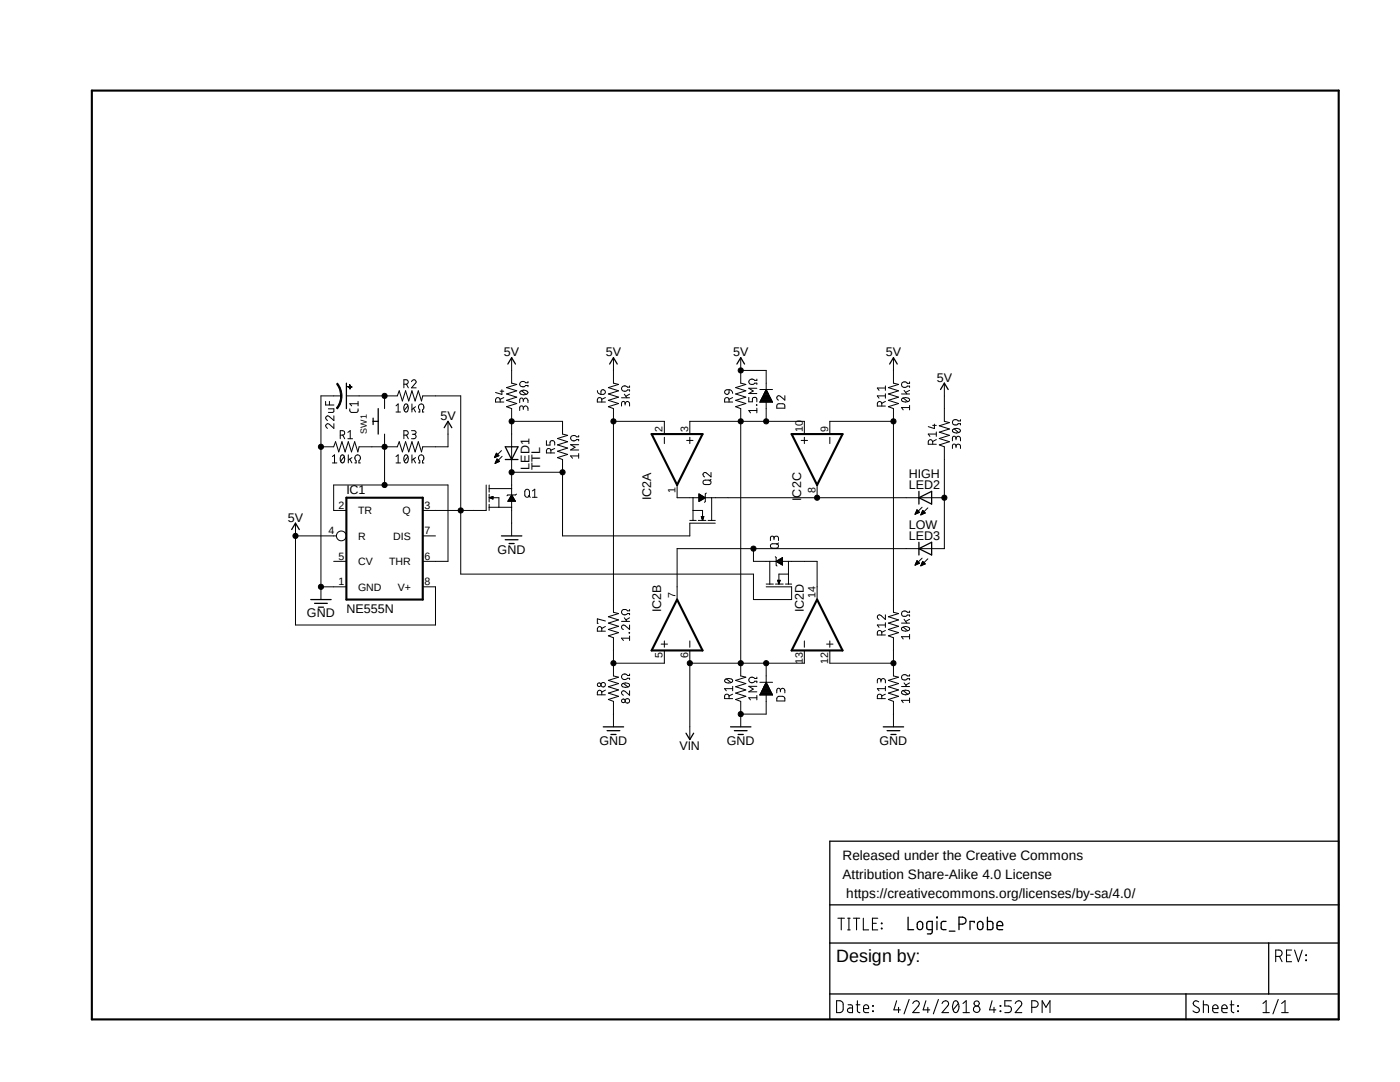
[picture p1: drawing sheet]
<svg xmlns="http://www.w3.org/2000/svg" width="279mm" height="216mm" viewBox="0 0 279 216" stroke-linecap="round" stroke-linejoin="round" font-family="sans-serif">
<path d="M17.8 17.8l249.7 186.2M267.5 17.8l-249.7 186.2" fill="none" stroke="#fff" stroke-width=".2"/>
<g fill="none" stroke="#000" stroke-width=".2">
<path d="M67.2 76.6l.2-.1a3.9 3.9 0 0 1 .8 2.5h-.2a3.9 3.9 0 0 0-.8-2.4zM68 79h.2a4 4 0 0 1-.8 2.6l-.3-.2a3.8 3.8 0 0 0 .9-2.4zM68.1 79h-4v40.6M69.1 79h10.2l.4-1 .6 2 .6-2 .7 2 .6-2 .6 2 .7-2 .6 2 .3-1h7.5v35.6h58.5v5h7.6v-2.5h-5.1M69.4 77.2l.9 .1zM69.8 76.8l.1 .8zM76.8 79v2.5M80.6 76.7h.4a.46 .46 0 0 0 .5-.4 .46 .46 0 0 0-.2-.5h-.7v1.6M81.1 76.7l.4 .7M82.1 76.2a.45 .45 0 0 1 .7-.4 .45 .45 0 0 1 .1 .7l-.8 .9h1M99.8 78.1h.7M100.2 77.8v.9l-1.3-.4"/>
<path d="M100.5 79.3l-.7 .4M102.1 71.4v5.1l1 .2-2 .6 2 .7-2 .6 2 .6-2 .7 2 .6-2 .7 1 .3v17.3M103.8 78.1l.2-.1a.99 .99 0 0 1 1.4 .3 .96 .96 0 0 1-1.7 0zM104.1 78l.9 .7M104.4 79.9a.47 .47 0 0 1 .5-.5 .47 .47 0 0 1 .5 .5v.4M105.4 76.1v.3h-.5a.62 .62 0 0 0-.9-.2 .62 .62 0 0 0 0 .9 .62 .62 0 0 0 .9-.2h.5v.3M119.2 77.9a.72 .72 0 0 0 .7 .8M120 77.9a.47 .47 0 0 1 .7 .1 .47 .47 0 0 1-.3 .7h-.5zM120.8 79.3l-.7 .4M122.4 71.4v5.1l1 .2-2 .6 2 .7-2 .6 2 .6-2 .7 2 .6-2 .7 1 .3v40.7l1 .2-2 .7 2 .6-2 .6 2 .7-2 .6 2 .6-2 .7 1 .4v7.6l1 .2-2 .7 2 .6-2 .6 2 .7-2 .6 2 .6-2 .7 1 .4v5M124 79.4h1.6M124.6 78.7l.5 .7"/>
<path d="M125.6 77v.3h-.4a.62 .62 0 0 0-.9-.3 .62 .62 0 0 0 0 1 .62 .62 0 0 0 .9-.2h.4v.3M125.6 78.7l-.7 .4M144.7 78l.4-.2h.4v.5l-.2 .3a.47 .47 0 0 1-.5 0 .47 .47 0 0 1-.1-.6zM145.5 77.8a.72 .72 0 0 1 .7 .7M146.2 79.3l-.7 .4M147.8 71.4v5.1l1 .2-2 .6 2 .7-2 .6 2 .6-2 .7 2 .6-2 .7 1 .3v53.4l1 .2-2 .7 2 .6-2 .6 2 .7-2 .6 2 .6-2 .7 1 .4v5M147.8 73.9h5.1v3.8M149.4 79.3v.9h.8v-.6a.46 .46 0 0 1 .4-.3 .46 .46 0 0 1 .4 .3v.6M151 75.6v.3h-.4a.62 .62 0 0 0-.9-.2 .62 .62 0 0 0 0 1 .62 .62 0 0 0 .9-.2h.4v.2M151 77.5h-1.6l.9 .5-.9 .5h1.6M151.6 77.7h2.6M151.8 79.9h2.2"/>
<path d="M151.8 79.8h2.2M151.9 79.8h2M151.9 79.7h2M152 79.5h1.8M152.1 79.4h1.7M152.1 79.3h1.6M152.2 79.2h1.4M152.2 79.1h1.4M152.3 79h1.2M152.4 78.9h1.1M152.4 78.8h1M152.4 78.7h1"/>
<path d="M152.5 78.6h.8M152.5 78.5h.8M152.6 78.4h.6M152.6 78.3h.6M152.7 78.2h.5M152.7 78.1h.4M152.8 78h.2M152.8 77.9h.2M152.9 77.8h.1M152.9 77.7l1.3 2.6h-2.6zM156.6 79v.8l-.9-.7a.44 .44 0 0 0-.7 .1 .44 .44 0 0 0 .4 .6M176.7 79h-1.6l.3 .5"/>
<path d="M176.7 77v.9M176.7 78.6v.9M176.7 77.4h-1.6l.3 .5M178.3 71.4v5.1l1 .2-2 .6 2 .7-2 .6 2 .6-2 .7 2 .6-2 .7 1 .3v40.7l1 .2-2 .7 2 .6-2 .6 2 .7-2 .6 2 .6-2 .7 1 .4v7.6l1 .2-2 .7 2 .6-2 .6 2 .7-2 .6 2 .6-2 .7 1 .4v5M179.9 78.6h1.6M180 79.6l.7-.3a.58 .58 0 0 1 .8 .7l-.8 .2a.58 .58 0 0 1-.7-.6zM180.3 79.4l.8 .7M180.4 77.9l.6 .7M181.5 76.2v.3h-.4a.6 .6 0 0 0-1-.2 .6 .6 0 0 0 0 .9 .6 .6 0 0 0 1-.2h.4v.3M181.5 77.9l-.7 .4M188.5 76.5v7.6l1 .2-2 .7 2 .6-2 .6 2 .7-2 .6 2 .6-2 .7 1 .4v20.3h-53.4v10.1M65 80.1v.7h1.6"/>
<path d="M65.5 81.6h1.1l-.1 .7h-1M65.7 80.1v.7M66.3 92.4h.9M66.3 91.1l.5-.3v1.6M66.6 84.5v1l-.9-.8a.46 .46 0 0 0-.7 .1 .46 .46 0 0 0 .4 .7M66.6 83v.9l-.9-.8a.45 .45 0 0 0-.7 .2 .45 .45 0 0 0 .4 .6M67.9 86.8h.4a.45 .45 0 0 0 .5-.4 .45 .45 0 0 0-.5-.5h-.4v1.6M68.2 90.8h.1a.93 .93 0 0 1 0 1.6 .98 .98 0 0 1-.1-1.6zM68.4 86.8l.4 .7M68.7 91.1l-.7 .9M69.4 87.5h1M69.4 86.3l.5-.4v1.6"/>
<path d="M69.5 90.8v1.6M69.8 81.6l.1 .5 .3 .2h1.1l.2-.7M69.8 91.6l.4 .8M70.2 91.3l-.7 .5M70.8 92.4h.3v-.5a.62 .62 0 0 1-.2-.9 .62 .62 0 0 1 .9 0 .62 .62 0 0 1-.2 .9v.5h.3M71.5 80.1v.9M71.5 80.6h-1.7l.4 .4M76.8 86.6v10.2M79 81l.5-.4v1.6M79 91.1l.5-.3v1.6M79 82.2h.9M79 92.4h.9"/>
<path d="M80.6 86.8h.4a.46 .46 0 0 0 .5-.3 .46 .46 0 0 0-.2-.5l-.7-.1v1.6M80.9 80.6h.1a.93 .93 0 0 1 0 1.6 .98 .98 0 0 1-.1-1.6zM80.9 90.8h.1a.93 .93 0 0 1 0 1.6 .98 .98 0 0 1-.1-1.6zM81.1 86.8l.4 .7M81.4 81l-.7 .9M81.4 91.1l-.7 .9M82.1 85.9l.7 .1 .3 .3-.3 .3-.5 .1M82.2 80.6v1.6M82.2 90.8v1.6M82.5 81.4l.4 .8M82.5 91.6l.4 .8M82.6 86.7a.45 .45 0 0 1 .4 .3 .45 .45 0 0 1-.2 .5h-.7"/>
<path d="M82.9 81.2l-.7 .5M82.9 91.3l-.7 .5M83.5 82.2h.3v-.4a.62 .62 0 0 1-.2-1 .62 .62 0 0 1 .9 0 .62 .62 0 0 1-.2 1v.4h.3M83.5 92.4h.3v-.5a.62 .62 0 0 1-.2-.9 .62 .62 0 0 1 .9 0 .62 .62 0 0 1-.2 .9v.5h.3M89.4 84.1v5.1h-5l-.3 1-.6-2.1-.7 2.1-.6-2.1-.6 2.1-.7-2.1-.6 2.1-.6-2.1-.4 1.1h-7.6l-.3 1-.6-2.1-.7 2.1-.6-2.1-.6 2.1-.7-2.1-.6 2.1-.6-2.1-.4 1.1h-2.5M97 96.8v5.1h-12.6M97.6 96.8v1.4M97.6 98.6v1.6M97.6 97.5h4.5M97.6 99.3l.8-.2v.5zM97.7 99.3h.7M97.8 99.4l1.8-.1v1.9"/>
<path d="M98 99.2h.4M98 99.5h.4M98.2 99.1h.2M98.3 99.6h.1M98.7 91.3h.1M98.8 91.2h.2M98.8 91.1h.4M98.8 91h.6M98.8 92.4h.3M98.8 90.9h.8M98.8 92.5h.1M98.9 90.8h.6"/>
<path d="M98.9 92.3h.4M98.9 90.8h.5M98.9 92.2h.6M99 90.7h.3M99 92.1h.7M99 90.6h.2M99 92h.7M99.1 90.5h.1M99.1 91.9h.4M99.1 91.8h.3M99.1 91.7h.3M99.2 91.7h.1"/>
<path d="M99.6 90.9l-.5-.5-.4 .9M99.6 90.9l-.9 .4M99.7 92.1l-.5-.5-.4 .9M99.7 92.1l-.9 .4M99.8 80.2v-.4a.47 .47 0 0 0-.4-.5 .47 .47 0 0 0-.5 .5v.4h1.6M100.1 89.9l-1.4 1.4M100.2 91.1l-1.4 1.4M101.4 100h1.5M101.4 99.9h1.4M101.5 99.8h1.2M101.6 99.7h1.1M101.6 99.6h1"/>
<path d="M101.7 99.5h.8M101.8 99.4h.7M101.8 99.3h.6M101.9 99.2h.5M101.9 99.1h.4M102 99h.3M102 98.9h.2M102.1 98.8h.1M102.1 84.1h10.2v2.5l1 .3-2 .6 2 .6-2 .7 2 .6-2 .6 2 .7-2 .6 1 .4v15.2h25.4v-2.5h5M102.1 98.8l.8 1.2h-1.6zM102.1 94.2h10.2M103.1 98.6l-.2 .2h-1.6l-.1 .1"/>
<path d="M104.4 81.4a.47 .47 0 0 1 .5-.4 .47 .47 0 0 1 .5 .4v.5M104.4 81.7v-.5a.37 .37 0 0 0-.4-.2 .37 .37 0 0 0-.3 .4v.5M104.4 80.1l-.1-.6h-.4l-.2 .3v.5M104.8 97.8a.46 .46 0 0 1 .5-.2 .46 .46 0 0 1 .4 .4v.8a.47 .47 0 0 1-.5 .4 .47 .47 0 0 1-.5-.4zM105.5 98.9l.3 .3M106.3 98l.4-.4v1.6M106.3 99.2h.9M109.1 87.9v.9h.7v-.5a.47 .47 0 0 1 .4-.4 .47 .47 0 0 1 .5 .4v.5M109.9 90.4v-.7a.46 .46 0 0 0-.5-.2 .46 .46 0 0 0-.3 .4v.5h1.6M110.7 89.5l-.8 .3M115.5 86.9v.3h-.4a.59 .59 0 0 0-.9-.2 .59 .59 0 0 0 0 .9l.4 .1 .5-.3h.4v.3M115.5 91h-1.6l.4 .4"/>
<path d="M115.5 90.5v.9M115.5 88.7h-1.6l.9 .5-.9 .6h1.6M120.1 80.2v-.4a.45 .45 0 0 0-.2-.4 .45 .45 0 0 0-.5 0l-.2 .4v.4h1.6M122.4 84.1h10.2v2.5M124.8 80.6a.45 .45 0 0 1 .3-.5 .45 .45 0 0 1 .5 .2v.7M124.8 80.8l-.2-.7h-.4l-.2 .4v.5M132.6 87.2v1.3M135.1 96.8v2.5l5.6 .1M137 87.9h1.3M137.7 86.6v-2.5h22.8v2.5M137.7 87.2v1.3M138.3 99.3v4.5"/>
<path d="M139.5 98.6l1.3 .7-1.3 .8zM139.5 100h.1M139.5 99.9h.3M139.5 99.8h.4M139.5 99.7h.6M139.5 99.7h.7M139.5 99.6h.9M139.5 99.5h1M139.5 99.3h1.2M139.5 99.2h1.1M139.5 99.1h.9M139.5 99h.8"/>
<path d="M139.5 98.9h.6M139.5 98.8h.5M139.5 98.8h.3M139.5 98.7h.2M139.5 98.6h.1M140.3 96a1.25 1.25 0 0 1 1.6 0v.5a1.3 1.3 0 0 1-1.4 .1l-.2-.1zM140.8 99.3h47.7M141 98.4l-.2 .2v1.5l-.2 .1M141.9 94.3v.9l-.9-.8a.44 .44 0 0 0-.7 .1 .44 .44 0 0 0 .3 .7M141.9 95.6l-.3 .4M142 99.3v4.5M145.5 80.2v-.4a.45 .45 0 0 0-.4-.5 .45 .45 0 0 0-.5 .5v.4h1.6"/>
<path d="M151 80.8v.1zM151 81.9h-1.6l.4 .5M151 81.4v1M151.7 80.2h2.4M151.7 80.1h2.4M151.8 80h2.3M152.9 80.3v3.8M155.1 80.8a1.3 1.3 0 0 1 1.3-.2l.2 .2v.6h-1.6zM159.9 87.9h1.3M160.5 87.2v1.3M163.1 96.8v2.5M165.6 87.2v1.3"/>
<path d="M176 81v-.4a.45 .45 0 0 0-.4-.5 .45 .45 0 0 0-.5 .2v.7h1.6M176.7 80.1l-.7 .4M178.3 84.1h-12.7v2.5M181.5 81.3h-1.6l.4 .5M181.5 80.9v.9M186.1 88.6v-.4a.45 .45 0 0 0-.3-.5 .45 .45 0 0 0-.5 .3v.6h1.6M186.1 84.9h.8M186.5 84.6v.9l-1.2-.4M186.9 87.7l-.8 .4M186.9 86.6h-1.6l.3 .5M186.9 86.2v.9M190.1 85.7l.2-.1a.96 .96 0 0 1 1.4 .3 .93 .93 0 0 1-1.6 0z"/>
<path d="M190.4 85.6l.9 .7M190.8 89.1a.46 .46 0 0 1 .3-.5 .46 .46 0 0 1 .5 .2l.1 .7M190.8 89.3l-.1-.5a.34 .34 0 0 0-.6 0v.7M190.8 87.5a.45 .45 0 0 1 .3-.4 .45 .45 0 0 1 .5 .2l.1 .7M190.8 87.8l-.1-.6a.34 .34 0 0 0-.6 0v.8M191.7 83.7v.3h-.5a.6 .6 0 0 0-.9-.2 .6 .6 0 0 0 0 .9 .6 .6 0 0 0 .9-.2h.5v.3M59 104.4v20.3h27.9v-7.6h-2.5M59 106.9h8.1M64.1 117.1h5M66.6 112h2.5M69.1 101.9h-2.5v-5.1h22.8v15.2h-5M84.4 106.9h2.5"/>
<path d="M97.6 100.6v1.3M97.6 101.2h4.5M102.1 100v6.9M137.7 103.8h1.2M138.3 101.9h1.9v1.2M139.4 103.8h1.5M140 103.1h.5l-.3 .7zM140 103.1h.5M140 103.2h.4M140 103.4h.4M140 103.3h.4M140.1 103.5h.2"/>
<path d="M140.2 103.7h.1M140.2 103.6h.1M140.2 103.8h.1M141.3 103.8h1.4M150.4 109.5v2.5h4.5M152.9 116.5h1.4M153.6 112v4.5M153.8 108.7a1.3 1.3 0 0 1 1.4-.2 .46 .46 0 0 1 .1 .5 .46 .46 0 0 1-.4 .4l-.9-.1-.2-.1zM154.5 107.4v-.2a.46 .46 0 0 1 .5-.2 .46 .46 0 0 1 .4 .4v.5M154.5 107.7l-.1-.6a.37 .37 0 0 0-.4-.1 .37 .37 0 0 0-.2 .3v.6M154.7 111.1l.2 .2v1.5l.2 .1M154.8 116.5h1.5"/>
<path d="M154.9 112l1.3-.7v1.5zM154.9 112h1.3M155 112.1h1.2M155.1 111.9h1.1M155.2 112.2h1M155.2 115.8h.5l-.3 .7zM155.2 111.8h1M155.2 115.9h.5M155.3 116.1h.3M155.3 116h.3M155.3 112.3h.9M155.3 116.2h.3"/>
<path d="M155.4 108.3l-.4 .4M155.4 111.7h.8M155.4 116.2h.1M155.4 116.4h.1M155.4 116.3h.1M155.4 112.4h.8M155.4 116.5h.1M155.5 111.6h.7M155.6 112.4h.6M155.7 111.5h.5M155.7 112.5h.5M155.8 111.5h.4"/>
<path d="M155.9 112.6h.3M156 111.4h.2M156 112.7h.2M156.1 111.3h.1M156.2 112h6.9v7.6M156.8 116.5h1.2M157.4 112v4.5M157.4 114.6h-2v1.2M182.6 102.6h.1M182.7 112.7h.1M182.7 112.6h.3M182.7 102.5h.2"/>
<path d="M182.7 112.5h.5M182.7 102.4h.4M182.8 112.4h.6M182.8 102.3h.5M182.8 112.4h.7M182.8 102.2h.7M182.8 112.3h.6M182.8 102.1h.6M182.9 112.2h.4M182.9 102h.4M182.9 101.9h.2M182.9 112.1h.3"/>
<path d="M182.9 101.9h.3M183 112h.1M183 101.8h.1M183 111.9h.1M183 101.7l.5 .5-.9 .4zM183 111.9l.5 .5-.9 .4M183 111.9l-.4 .9M183.8 112.9h.1M183.8 102.7h.1M183.8 112.8h.2M183.9 112.7h.3M183.9 102.6h.2"/>
<path d="M183.9 102.5h.5M183.9 112.6h.5M183.9 102.4h.7M183.9 112.5h.7M183.9 112.4h.7M183.9 102.3h.7M184 112.4h.5M184 102.2h.5M184 112.3h.4M184 101.2l-1.4 1.4M184 102.1h.4M184 111.4l-1.4 1.4"/>
<path d="M184.1 112.2h.2M184.1 102h.2M184.1 112.1h.1M184.1 101.9h.1M184.1 101.9l.6 .5-.9 .3M184.1 101.9l-.3 .8M184.1 112l.6 .5-.9 .4zM185.2 101.3l-1.4 1.4M185.2 111.5l-1.4 1.4M120.1 125.9v-.4a.44 .44 0 0 0-.7-.4l-.2 .4v.4h1.6M120.1 138.6v-.4a.44 .44 0 0 0-.7-.4l-.2 .4v.4h1.6M120.8 123.9l-1.6-.4v.9h.2"/>
<path d="M120.8 125l-.7 .4M120.8 137.7l-.7 .4M124 124h1.6M124.1 136.5l.7-.2a.58 .58 0 0 1 .8 .6l-.8 .3a.65 .65 0 0 1-.8-.5zM124.4 136.4l.9 .7M124.6 123.3l.5 .7M125.6 126.2v.1zM125.6 124.7v.9l-.8-.8a.44 .44 0 0 0-.8 .2 .44 .44 0 0 0 .4 .6M125.6 121.6v.3h-.4a.59 .59 0 0 0-.9-.2 .59 .59 0 0 0 .1 .9l.4 .1 .4-.3h.4v.3M125.6 137.8v.9l-.8-.7a.44 .44 0 0 0-.8 .1 .44 .44 0 0 0 .4 .6M125.6 134.5v.3h-.4a.62 .62 0 0 0-.9-.2 .62 .62 0 0 0 0 1 .62 .62 0 0 0 .9-.3h.4v.3M125.6 126.9v.9"/>
<path d="M125.6 127.3h-1.6l.4 .5M125.6 123.3l-.7 .4M132 128.5h1.2M132.6 127.9v1.3M132.6 129.8v2.5h-10.2M137.7 127.9v1.3M137.7 129.8v17.8M144.7 135.6l.7-.2a.58 .58 0 0 1 .8 .6l-.8 .3a.58 .58 0 0 1-.7-.7zM144.9 135.5l1 .7M145.5 139.4v-.7a.46 .46 0 0 0-.5-.2 .46 .46 0 0 0-.4 .4v.5h1.6M146.2 137.4h-1.6l.3 .4M146.2 138.5l-.7 .4"/>
<path d="M146.2 136.9v.9M151 135.1v.3h-.4a.62 .62 0 0 0-.9-.2 .62 .62 0 0 0 0 .9 .62 .62 0 0 0 .9-.2h.4v.3M151 138.8v.9M151 139.2h-1.6l.4 .5M151 136.9h-1.6l.9 .6-.9 .5h1.6M151.6 138.6h2.6M151.6 136.1h2.6M151.7 138.6h2.4M151.7 138.5h2.4M151.8 138.4h2.3M151.8 138.3h2.2M151.9 138.2h2"/>
<path d="M151.9 138.1h2M152 138h1.8M152 137.9h1.8M152.1 137.8h1.7M152.1 137.8h1.6M152.1 137.7h1.6M152.2 137.6h1.4M152.2 137.5h1.4M152.3 137.4h1.2M152.3 137.3h1.2M152.4 137.2h1.1M152.4 137.1h1"/>
<path d="M152.4 137h1M152.5 136.9h.8M152.6 136.8h.6M152.6 136.7h.6M152.7 136.6h.5M152.7 136.5h.4M152.8 136.4h.2M152.8 136.3h.2M152.9 136.2h.1M152.9 132.3v3.8M152.9 138.7v3.8h-5.1M152.9 136.1l1.3 2.6h-2.6z"/>
<path d="M155.1 139.2l.3-.3 1 .1 .2 .2v.7h-1.6zM155.7 137.8a.45 .45 0 0 1 .4-.4 .45 .45 0 0 1 .5 .2v.7M155.7 138l-.1-.6h-.4l-.2 .3v.6M160.5 127.9v1.3M160.5 129.8v2.5h-22.8M165 128.5h1.2M165.6 127.9v1.3M165.6 129.8v2.5h12.7M175.8 135.8a.45 .45 0 0 1 .4-.4 .45 .45 0 0 1 .5 .2v.7M175.8 136.1v-.3a.36 .36 0 0 0-.3-.4 .36 .36 0 0 0-.4 .4v.5M176 126.7v-.4a.45 .45 0 0 0-.5-.5 .45 .45 0 0 0-.4 .5v.4h1.6M176 139.4l-.1-.7a.46 .46 0 0 0-.5-.2 .46 .46 0 0 0-.3 .4v.5h1.6"/>
<path d="M176.7 122.7v.9l-.9-.8a.46 .46 0 0 0-.7 .2 .46 .46 0 0 0 .3 .6M176.7 124.2v1M176.7 136.9v.9M176.7 125.8l-.7 .4M176.7 124.7h-1.6l.3 .5M176.7 138.5l-.7 .4M176.7 137.4h-1.6l.3 .4M179.9 124.3h1.6M179.9 137h1.6M180 125.3l.1-.1a.96 .96 0 0 1 1.4 .3 .93 .93 0 0 1-1.6 0zM180 138l.7-.3a.58 .58 0 0 1 .8 .7l-.2 .1a.96 .96 0 0 1-1.4-.3zM180.3 125.1l.8 .8"/>
<path d="M180.3 137.8l.8 .7M180.4 123.6l.6 .7M180.4 136.3l.6 .7M181.5 121.9v.3h-.4a.6 .6 0 0 0-1-.2 .6 .6 0 0 0 0 .9 .6 .6 0 0 0 1-.2h.4v.3M181.5 134.6v.3h-.4a.6 .6 0 0 0-1-.2 .6 .6 0 0 0 0 .9 .6 .6 0 0 0 1-.2h.4v.3M181.5 126.6v.9M181.5 139.3v.9M181.5 127h-1.6l.4 .5M181.5 123.6l-.7 .4M181.5 139.7h-1.6l.4 .5M181.5 136.3l-.7 .4"/>
<circle cx="76.7" cy="79" r=".51"/>
<circle cx="147.8" cy="73.9" r=".51"/>
<circle cx="64" cy="89.2" r=".51"/>
<circle cx="76.7" cy="89.2" r=".51"/>
<circle cx="76.7" cy="96.8" r=".51"/>
<circle cx="102.1" cy="94.2" r=".51"/>
<circle cx="102.1" cy="84.1" r=".51"/>
<circle cx="112.3" cy="94.2" r=".51"/>
<circle cx="122.4" cy="84.1" r=".51"/>
<circle cx="147.8" cy="84.1" r=".51"/>
<circle cx="152.9" cy="84.1" r=".51"/>
<circle cx="163.1" cy="99.3" r=".51"/>
<circle cx="178.3" cy="84.1" r=".51"/>
<circle cx="188.5" cy="99.3" r=".51"/>
<circle cx="59" cy="106.9" r=".51"/>
<circle cx="64" cy="117.1" r=".51"/>
<circle cx="68.1" cy="106.9" r=".98"/>
<circle cx="91.9" cy="101.9" r=".51"/>
<circle cx="150.4" cy="109.5" r=".51"/>
<circle cx="119.6" cy="136.6" r=".37"/>
<circle cx="120.4" cy="136.6" r=".45"/>
<circle cx="122.4" cy="132.3" r=".51"/>
<circle cx="124.4" cy="139.9" r=".37"/>
<circle cx="125.2" cy="139.8" r=".45"/>
<circle cx="137.7" cy="132.3" r=".51"/>
<circle cx="147.8" cy="132.3" r=".51"/>
<circle cx="152.9" cy="132.3" r=".51"/>
<circle cx="178.3" cy="132.3" r=".51"/>
<circle cx="147.8" cy="142.5" r=".51"/>
</g>
<path d="M18.3 18.1h248.9v185.3h-248.9zM69.1 99.3h15.3v20.3h-15.3zM130 86.6h10.2l-5.1 10.2zM158 86.6h10.1l-5 10.2zM135.1 119.6l5.1 10.2h-10.2zM163.1 119.6l5 10.2h-10.1z" fill="none" stroke="#000" stroke-width=".42"/>
<g fill="none" stroke="#000" stroke-width=".25">
<path d="M69.1 76.5v5M101.3 72.6l.8-1.2 .8 1.2M121.7 72.6l.7-1.2 .8 1.2M147.1 72.6l.7-1.2 .8 1.2M177.5 72.6l.8-1.2 .8 1.2M187.7 77.7l.8-1.2 .7 1.2M74.5 83.4v1.3M74.5 84.1h1M75.5 81.5v5.1M88.6 85.3l.8-1.2 .8 1.2M100.8 89.2h2.6l-1.3 2.5zM100.8 91.7h2.6"/>
<path d="M183.4 99.3l2.5-1.3v2.6zM183.4 98v2.6M58.2 105.7l.8-1.3 .7 1.3M62 119.6h4.1M100.1 106.9h4M100.8 107.7h2.6M101.6 108.5h1M183.4 108.2v2.5M183.4 109.5l2.5-1.3v2.5zM62.8 120.4h2.5M63.5 121.2h1.1M120.4 145h4.1"/>
<path d="M121.2 145.8h2.5M121.9 146.6h1M136.9 146.3l.8 1.3 .7-1.3M145.8 145h4.1M146.6 145.8h2.5M147.3 146.6h1M176.3 145h4M177 145.8h2.6M177.8 146.6h1M165.6 167.9h101.6v35.5h-101.6zM165.6 188.2h101.6M165.6 198.3h101.6"/>
<path d="M165.6 180.6h101.6M181.2 183v2.5h1.1M183.1 184.1a.56 .56 0 0 1 .6-.2 .56 .56 0 0 1 .4 .5v.6a.55 .55 0 0 1-.5 .5 .55 .55 0 0 1-.6-.5zM186.1 185.5h-.7l-.4-.2v-1l.2-.4h.9v2l-.3 .4-.7 .1M186.9 183l.2 .1zM187 183.9v1.6M188.8 183.9h-.8l-.2 .4 .1 1 .9 .2M189.4 185.8h1.2M191.4 184.4h.7a.7 .7 0 0 0 .7-.7 .7 .7 0 0 0-.7-.7h-.7v2.5M194.4 184.1v-.2h-.8v1.6M195.1 184.1a.56 .56 0 0 1 .6-.2 .56 .56 0 0 1 .5 .5v.6a.55 .55 0 0 1-.6 .5 .55 .55 0 0 1-.5-.5zM197.1 183v2.5h.9l.2-.4-.1-1-.1-.2h-.9"/>
<path d="M199 184.7h1.1a.6 .6 0 0 0-.4-.8 .6 .6 0 0 0-.7 .5v.9l.4 .2h.7M236.7 198.3v5.1M253.2 188.2v10.1"/>
</g>
<g fill="#000">
<path d="M67.4 76.5a3.9 3.9 0 0 1 .8 2.5h-.2a3.9 3.9 0 0 0-.8-2.4z" fill-rule="evenodd"/>
<path d="M69.4 77.2l.9 .1z" fill-rule="evenodd"/>
<path d="M69.8 76.8l.1 .8z" fill-rule="evenodd"/>
<path d="M68 79h.2a4 4 0 0 1-.8 2.6l-.3-.2a3.8 3.8 0 0 0 .9-2.4z" fill-rule="evenodd"/>
<circle cx="76.7" cy="79" r=".51"/>
<circle cx="147.8" cy="73.9" r=".51"/>
<circle cx="64" cy="89.2" r=".51"/>
<circle cx="76.7" cy="89.2" r=".51"/>
<circle cx="76.7" cy="96.8" r=".51"/>
<circle cx="102.1" cy="84.1" r=".51"/>
<circle cx="102.1" cy="94.2" r=".51"/>
<circle cx="112.3" cy="94.2" r=".51"/>
<circle cx="122.4" cy="84.1" r=".51"/>
<circle cx="147.8" cy="84.1" r=".51"/>
<circle cx="152.9" cy="84.1" r=".51"/>
<circle cx="163.1" cy="99.3" r=".51"/>
<circle cx="178.3" cy="84.1" r=".51"/>
<circle cx="188.5" cy="99.3" r=".51"/>
<circle cx="59" cy="106.9" r=".51"/>
<circle cx="64" cy="117.1" r=".51"/>
<circle cx="91.9" cy="101.9" r=".51"/>
<circle cx="150.4" cy="109.5" r=".51"/>
<circle cx="122.4" cy="132.3" r=".51"/>
<circle cx="137.7" cy="132.3" r=".51"/>
<circle cx="147.8" cy="132.3" r=".51"/>
<circle cx="152.9" cy="132.3" r=".51"/>
<circle cx="178.3" cy="132.3" r=".51"/>
<circle cx="147.8" cy="142.5" r=".51"/>
</g>
<g fill="none" stroke="#000" stroke-width=".21">
<path d="M167 199.7h.6a.74 .74 0 0 1 .7 .7v1a.74 .74 0 0 1-.7 .7h-.6zM167.2 183.2h1.3M167.9 183.2v2.3M169.2 183.2h.5M169.2 185.5h.5M169.4 183.2v2.3M170.3 183.2h1.3M170.9 183.2v2.3M171.1 199.7v1.9a.44 .44 0 0 0 .5 .5M172.3 183.2v2.3h1.1M174.1 184.2h.8M175.2 183.2h-1.1v2.3h1.1"/>
<path d="M175.9 184.2l.1 .1zM175.9 185.2l.1 .1zM178.9 199.7l-.5 1.8h1.3M181.4 199.4l-1 2.9M184.8 199.7l-.6 1.8h1.3M187.3 199.4l-1 2.9M190.4 199.9a.46 .46 0 0 1 .8 .1 1.46 1.46 0 0 1-.4 2.1l-.5-.4a1.85 1.85 0 0 1 .1-1.8zM198 199.7l-.5 1.8h1.3M201.8 199.7h-1.3v1h.8a.66 .66 0 0 1 .6 .7 .66 .66 0 0 1-.6 .7h-.8M239.2 199.9a.59 .59 0 0 0-.7-.2 .59 .59 0 0 0-.3 .8l.9 .6a.58 .58 0 0 1 .1 .9 .58 .58 0 0 1-.9-.1l-.2-.2M240.2 199.7v2.4M245.7 199.7l.1 2.1 .5 .3"/>
<path d="M254.6 190.8h.6a.64 .64 0 0 0 .7-.6 .64 .64 0 0 0-.7-.6h-.6v2.3M255.1 199.4l-1.1 2.9M255.4 190.8l.5 1.1M256.8 190.6h.7M257.8 189.6h-1v2.3h1M258.4 189.6l.7 2.3 .8-2.3M260.6 190.5l.1 .2zM260.6 191.6l.1 .1zM169.2 200.5l.9 .2v1.4h-.5a.47 .47 0 0 1-.5-.5 .47 .47 0 0 1 .5-.5h.5M170.9 200.5h.7M172.3 201.3h1.1a.54 .54 0 0 0-.4-.8 .54 .54 0 0 0-.7 .5l.1 .8 .3 .3h.7M174.2 200.7l.1 .1z"/>
<path d="M174.2 201.7l.1 .1zM179.3 201v1.1M182.2 200.2a.64 .64 0 0 1 .9-.5 .64 .64 0 0 1 .2 1l-1.1 1.4h1.3M185.2 201v1.1M188 200.2a.64 .64 0 0 1 .9-.5 .64 .64 0 0 1 .2 1l-1.1 1.4h1.3M191.3 200.2l-1.1 1.3M192.2 202.1h1.3M192.2 200.2l.6-.5v2.4M198.4 201v1.1M199.6 201.7l.1 .1zM199.6 200.7l.1 .1zM202.6 200.2a.64 .64 0 0 1 .9-.5 .64 .64 0 0 1 .2 1l-1.1 1.4h1.3"/>
<path d="M205.9 201h.6a.66 .66 0 0 0 .7-.7 .66 .66 0 0 0-.7-.6h-.6v2.4M208 202.1v-2.4l.7 1.3 .8-1.3v2.4M240.2 200.5h.6l.3 .2 .1 1.4M242 201.3h1.1a.55 .55 0 0 0-.4-.8 .55 .55 0 0 0-.7 .5v.6l.2 .4 .9 .1M243.8 201.3h1.1a.55 .55 0 0 0-.4-.8 .55 .55 0 0 0-.7 .5l.1 .8 .3 .3h.7M245.5 200.5h.8M247 201.7l.1 .1zM247 200.7l.1 .1zM252.1 202.1h1.2M252.1 200.2l.6-.5v2.4M255.8 202.1h1.3M255.8 200.2l.7-.5v2.4"/>
<circle cx="194.9" cy="201.4" r=".65"/>
<circle cx="194.9" cy="200.2" r=".51"/>
</g>
<text font-size="3.6" x="166.9" y="192">Design by:</text>
<g font-size="2.7">
<text x="168.1" y="171.7">Released under the Creative Commons</text>
<text x="168.1" y="175.5">Attribution Share-Alike 4.0 License</text>
<text x="168.9" y="179.3">https://creativecommons.org/licenses/by-sa/4.0/</text>
</g>
<g font-size="2.5">
<text x="100.6" y="71.1">5V</text>
<text x="120.9" y="71.1">5V</text>
<text x="146.3" y="71.1">5V</text>
<text x="176.8" y="71.1">5V</text>
<text x="186.9" y="76.2">5V</text>
<text x="87.9" y="83.8">5V</text>
<text x="105.7" y="93.7" transform="rotate(-90 105.7 93.7)">LED1</text>
<text x="107.8" y="93.7" transform="rotate(-90 107.8 93.7)">TTL</text>
<text x="181.4" y="95.4">HIGH</text>
<text x="69.1" y="98.6">IC1</text>
<text x="129.9" y="99.7" transform="rotate(-90 129.9 99.7)">IC2A</text>
<text x="159.9" y="99.9" transform="rotate(-90 159.9 99.9)">IC2C</text>
<text x="181.4" y="97.5">LED2</text>
<text x="57.4" y="104.1">5V</text>
<text x="181.4" y="105.5">LOW</text>
<text x="181.4" y="107.7">LED3</text>
<text x="99.3" y="110.5">GND</text>
<text x="61.3" y="123.2">GND</text>
<text x="69.1" y="122.3">NE555N</text>
<text x="132" y="122.2" transform="rotate(-90 132 122.2)">IC2B</text>
<text x="160.4" y="122.2" transform="rotate(-90 160.4 122.2)">IC2D</text>
<text x="119.6" y="148.6">GND</text>
<text x="135.6" y="149.6">VIN</text>
<text x="145" y="148.6">GND</text>
<text x="175.5" y="148.6">GND</text>
</g>
<g font-size="2.1">
<text x="132.2" y="86.3" transform="rotate(-90 132.2 86.3)">2</text>
<text x="137.3" y="86.3" transform="rotate(-90 137.3 86.3)">3</text>
<text x="160.2" y="86.3" transform="rotate(-90 160.2 86.3)">10</text>
<text x="165.3" y="86.3" transform="rotate(-90 165.3 86.3)">9</text>
<text x="67.6" y="101.5">2</text>
<text x="84.7" y="101.5">3</text>
<text x="134.8" y="98.3" transform="rotate(-90 134.8 98.3)">1</text>
<text x="162.7" y="98.3" transform="rotate(-90 162.7 98.3)">8</text>
<text x="65.6" y="106.6">4</text>
<text x="71.5" y="102.6">TR</text>
<text x="71.5" y="107.7">R</text>
<text x="78.5" y="107.7">DIS</text>
<text x="80.3" y="102.6">Q</text>
<text x="84.7" y="106.6">7</text>
<text x="67.6" y="111.7">5</text>
<text x="71.5" y="112.8">CV</text>
<text x="77.6" y="112.8">THR</text>
<text x="84.7" y="111.7">6</text>
<text x="67.6" y="116.7">1</text>
<text x="71.5" y="117.9">GND</text>
<text x="79.4" y="117.9">V+</text>
<text x="84.7" y="116.7">8</text>
<text x="134.8" y="119.3" transform="rotate(-90 134.8 119.3)">7</text>
<text x="162.7" y="119.3" transform="rotate(-90 162.7 119.3)">14</text>
<text x="132.2" y="131.3" transform="rotate(-90 132.2 131.3)">5</text>
<text x="137.3" y="131.3" transform="rotate(-90 137.3 131.3)">6</text>
<text x="160.2" y="132.5" transform="rotate(-90 160.2 132.5)">13</text>
<text x="165.3" y="132.5" transform="rotate(-90 165.3 132.5)">12</text>
</g>
<text font-size="1.8" x="73.2" y="86.6" transform="rotate(-90 73.2 86.6)">SW1</text>
</svg>
